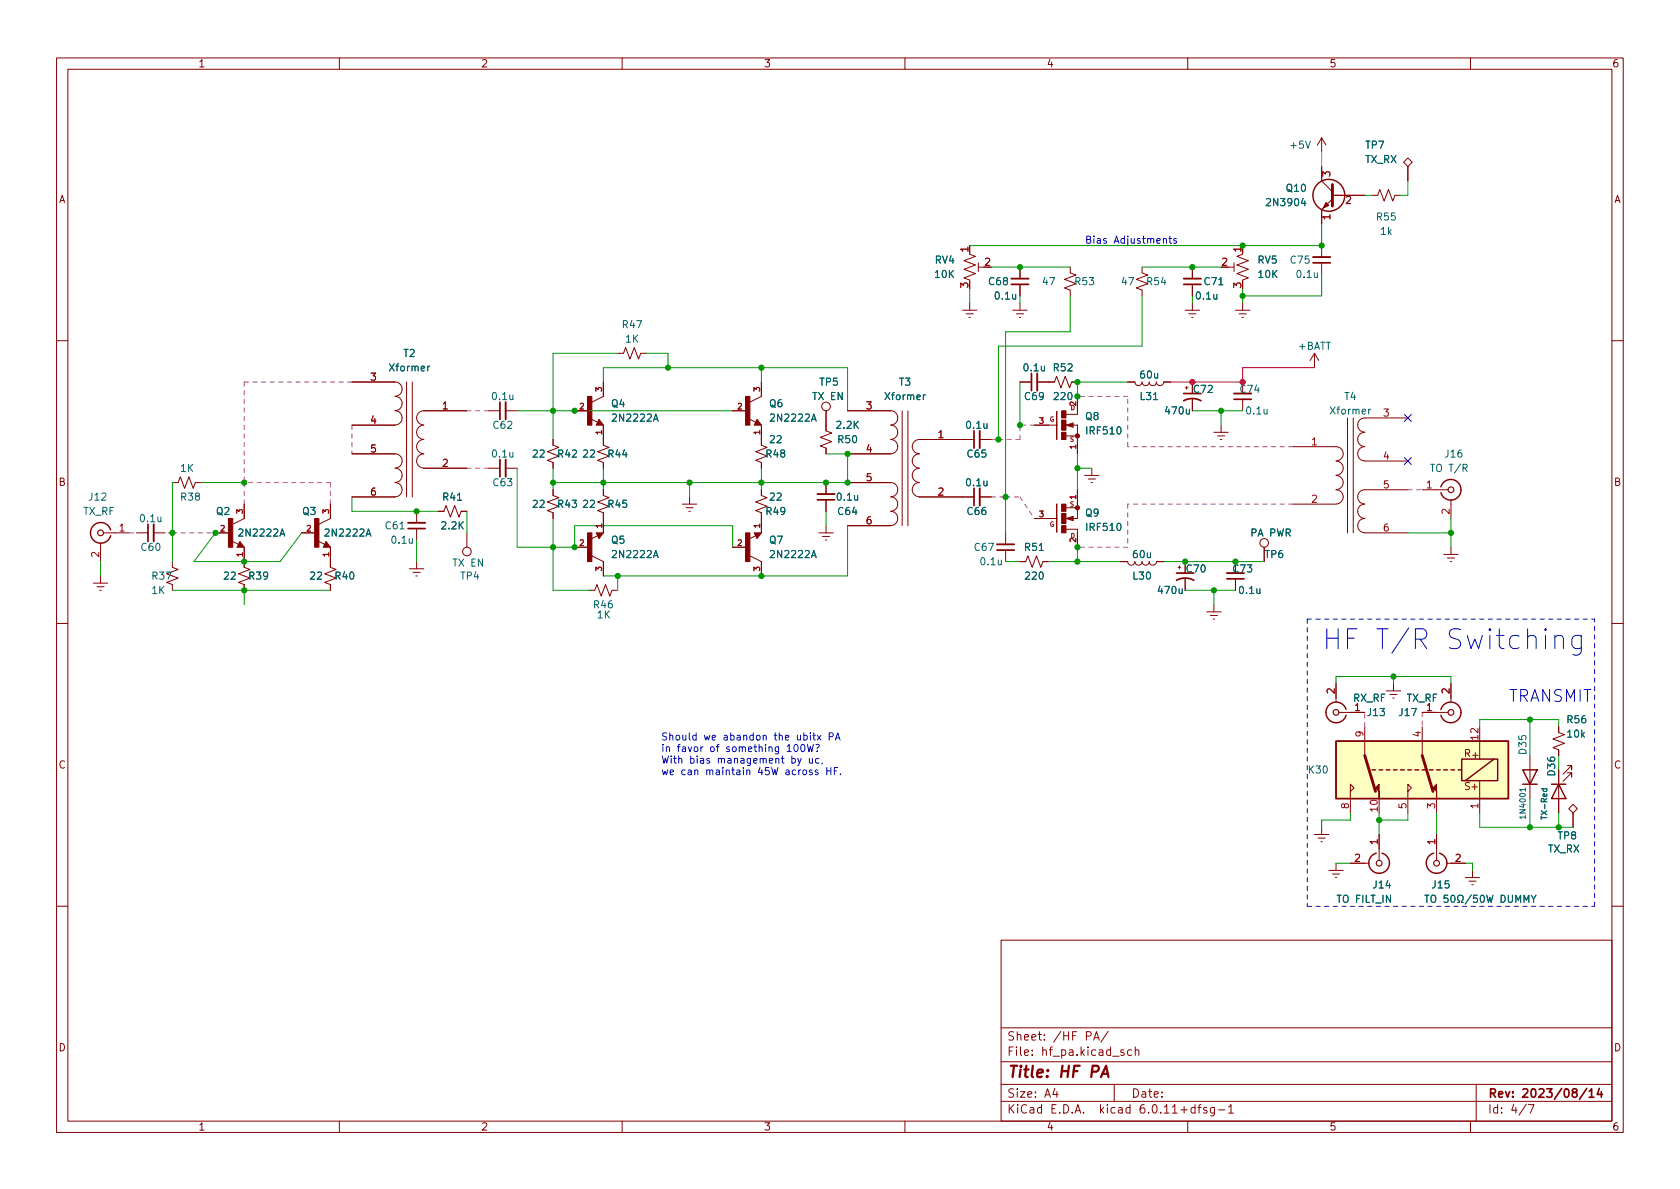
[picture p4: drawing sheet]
<svg xmlns="http://www.w3.org/2000/svg" width="297mm" height="210mm" viewBox="0 0 297 210" stroke-linecap="round" stroke-linejoin="round" font-family="sans-serif">
<g fill="none" stroke="#840000" stroke-width=".18">
<path d="M10 10.2h277v190.1h-277zM12 12.2h273v186.1h-273zM60 10.2v2M110 10.2v2M160 10.2v2M210 10.2v2M260 10.2v2M233.7 24.4v2.5M233.7 29.5v2.5l1.9 1.9M233.7 24.4l-.8 1.2M233.7 24.4l.7 1.2M235.6 35.2l-1.9 1.9v2.5"/>
<path d="M235.6 34.5h5.7M242.6 34.5h1l.4-1 .7 2.1 .8-2.1 .8 2.1 .3-1.1h1M248.2 28.7l.7-.8 .8 .8-.8 .8zM248.9 29.5v2.5M170.2 54.9h2.5M170.8 55.5h1.3M171.3 56.1h.3M171.4 45l1.1 .3-2.1 .8 2.1 .8-2.1 .7 2.1 .8-2.1 .7 1 .4v.3M171.4 43.4v1.3M171.4 53.6v1.3M173 46.5v1.5M173 47.2h1"/>
<path d="M179.1 54.9h2.5M179.7 55.5h1.3M180.2 56.1h.3M180.3 47.2v2.1M180.3 50.3v2M180.3 53.6v1.3M189.2 47.2v1.1l1 .3-2 .8 2 .8-2 .7 1 .4v1M201.9 47.2v1.1l1 .3-2 .8 2 .8-2 .7 1 .4v1M209.5 54.9h2.6M210.2 55.5h1.3M210.7 56.1h.2M210.8 47.2v2.1"/>
<path d="M210.8 50.3v2M210.8 53.6v1.3M217.2 47.2h1M218.2 46.5v1.5M218.4 54.9h2.6M219.1 55.5h1.2M219.6 56.1h.2M219.7 45l-1 .3 2 .8-2 .8 2 .7-2 .8 2 .7-1 .4v.3M219.7 43.4v1.3M219.7 53.6v1.3M233.7 43.4v2.1M233.7 46.5v2"/>
<path d="M10 60.2h2M62.2 67.6h7.6a1.26 1.26 0 0 1 1.3 1.2 1.26 1.26 0 0 1-1.3 1.3M62.2 75.2h7.6M69.8 70.1a1.27 1.27 0 0 1 1.3 1.3 1.27 1.27 0 0 1-1.3 1.2 1.26 1.26 0 0 1 1.3 1.3 1.26 1.26 0 0 1-1.3 1.3M71.9 67.6v20.3M72.9 67.6v20.3M74.9 75.2a1.27 1.27 0 0 0-1.2 1.2 1.27 1.27 0 0 0 1.2 1.3 1.26 1.26 0 0 0-1.2 1.3 1.26 1.26 0 0 0 1.2 1.2M82.5 72.6h-7.6a1.26 1.26 0 0 0-1.2 1.3 1.26 1.26 0 0 0 1.2 1.3M86.4 72.6h2M89.4 72.6h2M97.8 77.7v1l1 .4-2 .8 2 .7-2 .8 1 .4v1M101.6 72.6h2.5"/>
<path d="M104.4 74.1l1.3 .6M105.9 74.2l.8 1h-1.3zM106.7 75.2v3.5l1 .4-2 .8 2 .7-2 .8 1 .4v1M106.7 67.6v2.5l-2.1 1M109.2 62.5h1l.4-1 .8 2 .7-2 .8 2 .4-1h1M129.5 72.6h2.6M132.4 74.1l1.2 .6M133.9 74.2l.7 1h-1.3zM134.6 75.2v3.5l1 .4-2 .8 2 .7-2 .8 1 .4v1M134.6 67.6v2.5l-2 1M146 72.6v3.6l1.1 .4-2.1 .7 2.1 .8-2.1 .8 1 .3v1.1M149.9 72.6h7.6a1.26 1.26 0 0 1 1.2 1.3 1.26 1.26 0 0 1-1.2 1.3"/>
<path d="M157.5 75.2a1.27 1.27 0 0 1 1.2 1.2 1.27 1.27 0 0 1-1.2 1.3 1.26 1.26 0 0 1 1.2 1.3 1.26 1.26 0 0 1-1.2 1.2M159.5 72.6v20.4M160.5 72.6v20.4M172.2 77.7h-9.6a1.26 1.26 0 0 0-1.3 1.3 1.26 1.26 0 0 0 1.3 1.2M173.2 77.7h2.1M180.3 67.6h2.1M182.9 75.2h3.9M183.4 67.6h3l.4-1.1 .8 2.1 .7-2.1 .8 2.1 .4-1h1M188.5 75.2h2v5.1M188.5 77.1h2M188.5 75.2l1.2-.4v.8zM190.5 70.1v3.2h-2"/>
<path d="M199.4 67.6h1.3a.64 .64 0 0 0 .6 .6 .64 .64 0 0 0 .6-.6 .64 .64 0 0 0 .7 .6 .64 .64 0 0 0 .6-.6 .64 .64 0 0 0 .6 .6 .64 .64 0 0 0 .7-.6 .64 .64 0 0 0 .6 .6 .64 .64 0 0 0 .6-.6h1.3M209.5 68.6h.6M209.8 68.3v.5M210.8 67.6v2M210.8 70.6v2M214.6 76.4h2.6M215.3 77.1h1.2M215.8 77.7h.2M215.9 75.2v1.2M219.7 67.6v2M219.7 70.6v2M228.6 79h7.6a1.27 1.27 0 0 1 1.3 1.3 1.27 1.27 0 0 1-1.3 1.2 1.26 1.26 0 0 1 1.3 1.3 1.26 1.26 0 0 1-1.3 1.2"/>
<path d="M232.4 62.5l-.8 1.2M232.4 62.5v2.5M232.4 62.5l.8 1.2M238.3 73.9v20.3M239.3 73.9v20.3M241.3 79a1.26 1.26 0 0 0-1.2 1.2 1.26 1.26 0 0 0 1.2 1.3h7.6M241.3 76.4a1.26 1.26 0 0 0-1.2 1.3 1.26 1.26 0 0 0 1.2 1.3M248.9 73.9h-7.6a1.26 1.26 0 0 0-1.2 1.3 1.26 1.26 0 0 0 1.2 1.2M285 60.2h2M17.8 96v3.3M18.3 94.2h4.6M24.1 94.2h2.1"/>
<path d="M27.2 94.2h2M30.5 85.3h1l.4-1 .7 2.1 .8-2.1 .8 2.1 .3-1.1h1.1M30.5 99.3v1l1 .4-2 .8 2 .7-2 .8 1 .4v1M38.1 94.2h2.5M40.9 95.7l1.3 .6M42.4 95.8l.8 1h-1.3zM43.2 96.8v3.5l1 .4-2 .8 2 .7-2 .8 1 .4v1M43.2 89.1v2.6l-2.1 1M53.3 94.2h2.6M56.2 95.7l1.2 .6M57.7 95.8l.7 1h-1.3zM58.4 96.8v3.5l1 .4-2 .8 2 .7-2 .8 1 .4v1"/>
<path d="M58.4 89.1v2.6l-2 1M62.2 80.3h7.6a1.27 1.27 0 0 1 1.3 1.2 1.27 1.27 0 0 1-1.3 1.3 1.26 1.26 0 0 1 1.3 1.3 1.26 1.26 0 0 1-1.3 1.2M69.8 85.3a1.26 1.26 0 0 1 1.3 1.3 1.26 1.26 0 0 1-1.3 1.3h-7.6M73.7 90.4v2.1M73.7 93.5v2M73.7 99.3v1.3M74.9 80.3a1.26 1.26 0 0 0-1.2 1.2 1.26 1.26 0 0 0 1.2 1.3h7.6M77.5 90.4h1l.4-1 .7 2 .8-2 .8 2 .3-1h1M82.5 94.2v2.6M86.4 82.8h2M89.4 82.8h2M97.8 86.6v1l1 .4-2 .8 2 .7-2 .8 1 .4v1"/>
<path d="M101.6 96.8h2.5M104.6 98.3l2.1 1v2.5M105.4 94.2h1.3l-.8 1zM105.7 94.7l-1.3 .6M106.7 86.6v1l1 .4-2 .8 2 .7-2 .8 1 .4v3.5M120.6 89.1h2.6M121.3 89.8h1.3M121.8 90.4h.2M121.9 87.9v1.2M129.5 96.8h2.6M132.6 98.3l2 1v2.5M133.3 94.2h1.3l-.7 1z"/>
<path d="M133.6 94.7l-1.2 .6M134.6 86.6v1l1 .4-2 .8 2 .7-2 .8 1 .4v3.5M144.8 94.2h2.5M145.4 94.9h1.3M145.9 95.5h.3M146 85.3v2.1M146 88.4v2M146 93v1.2M149.9 85.3h7.6a1.27 1.27 0 0 1 1.2 1.3 1.27 1.27 0 0 1-1.2 1.3 1.26 1.26 0 0 1 1.2 1.2 1.26 1.26 0 0 1-1.2 1.3M149.9 80.3h7.6M149.9 93h7.6M157.5 90.4a1.26 1.26 0 0 1 1.2 1.3 1.26 1.26 0 0 1-1.2 1.2"/>
<path d="M162.6 85.3a1.26 1.26 0 0 0-1.3 1.3 1.26 1.26 0 0 0 1.3 1.3h9.6M162.6 80.3a1.27 1.27 0 0 0-1.3 1.2 1.27 1.27 0 0 0 1.3 1.3 1.26 1.26 0 0 0-1.3 1.3 1.26 1.26 0 0 0 1.3 1.2M173.2 87.9h2.1M177.8 94.2v2.1M177.8 97.3v2M180.3 99.3h1.1l.3-1 .8 2 .8-2 .7 2 .4-1h1M182.9 91.7h3.9M188.5 91.7l1.2-.4v.8zM188.5 89.8h2M188.5 93.6h2v3.2M190.5 86.6v5.1h-2M191.8 84.1h2.5"/>
<path d="M192.4 84.7h1.3M192.9 85.3h.3M193 82.8v1.3M198.1 99.3h1.3a.64 .64 0 0 0 .6 .6 .64 .64 0 0 0 .7-.6 .64 .64 0 0 0 .6 .6 .64 .64 0 0 0 .6-.6 .64 .64 0 0 0 .7 .6 .64 .64 0 0 0 .6-.6 .64 .64 0 0 0 .6 .6 .64 .64 0 0 0 .7-.6h1.2M209.5 99.3v2M218.4 99.3v2M223.5 96.8v2.5M228.6 89.1h7.6M236.2 84.1a1.27 1.27 0 0 1 1.3 1.2 1.27 1.27 0 0 1-1.3 1.3 1.26 1.26 0 0 1 1.3 1.3 1.26 1.26 0 0 1-1.3 1.2M241.3 89.1a1.27 1.27 0 0 0-1.2 1.3 1.27 1.27 0 0 0 1.2 1.3 1.26 1.26 0 0 0-1.2 1.2 1.26 1.26 0 0 0 1.2 1.3M241.3 94.2h7.6M248.9 86.6h-7.6a1.26 1.26 0 0 0-1.2 1.3 1.26 1.26 0 0 0 1.2 1.2"/>
<path d="M251.5 86.6h4.5M255.3 98h2.5M255.9 98.7h1.3M256.4 99.3h.3M256.5 88.4v3.3M256.5 96.8v1.2M10 110.2h2M16.5 103.1h2.5M17.1 103.8h1.3M17.7 104.4h.2M17.8 101.8v1.3M72.4 100.6h2.5"/>
<path d="M73 101.2h1.3M73.5 101.8h.3M104.1 104.4h1.1l.3-1 .8 2 .8-2 .7 2 .4-1h1M208.3 100.3h.5M208.5 100.1v.5M209.5 102.4v2M213.4 108.2h2.5M214 108.8h1.3M214.5 109.5h.3M214.6 106.9v1.3M218.4 102.4v2M285 110.2h2"/>
<path d="M236.2 120.9v3.3M236.7 126h4.6M238.8 139.9l.6-.6-.6-.6v5.1M241.3 128.5v5.1M245.1 122.2h2.5M245.7 122.8h1.3M246.3 123.4h.2M246.4 120.9v1.3M248.9 139.9l.7-.6-.7-.6v5.1M251.5 126h4.5M251.5 128.5v5.1M256.5 120.9v3.3"/>
<path d="M261.6 128.5v5.7M261.6 138v5.8M270.5 133.6v7.6M275.6 128.5v1l1 .4-2 .8 2 .7-2 .8 1 .4v1M275.6 136.1v7.7M277.1 135.4h.8v.7v-.7l-1.5 1.5M277.1 136.6h.8v.8v-.8l-1.5 1.6M232.4 147.6h2.5M233 148.2h1.3M233.6 148.8h.2M233.7 146.3v1.3M234.9 153.9h2.6"/>
<path d="M235.6 154.6h1.3M236.1 155.2h.2M236.2 152.6v1.3M238.8 152.6h3.3M243.8 141.2v2.6M243.8 147.6v4.5M254 141.2v2.6M254 147.6v4.5M255.8 152.6h3.3M259.1 155.2h2.5M259.7 155.8h1.3M260.2 156.5h.3"/>
<path d="M260.3 153.9v1.3M277.4 143l.7-.8 .8 .8-.8 .8zM278.1 143.8v2.5M10 160.2h2M177 166.3h108v32h-108zM285 160.2h2M60 198.3v2M110 198.3v2M160 198.3v2M177 194.8h108M177 191.8h108M177 187.8h108"/>
<path d="M177 181.8h108M182.5 186.5v.1M182.5 185.7v.1M184.6 183.8v.1M184.6 183v.1M190.4 182.4h-.8v1.5M197 191.8v3M200.1 185.7l-.5-.1-.2 .3v.4l.1 .3h.6M200.7 185.8l.2-.2 .4 .1 .1 .9M200.7 185.1v1.5M210 198.3v2M215.4 196.3h1.2"/>
<path d="M217.2 195.8l.4-.5v1.5M217.2 196.8h.9M260 198.3v2M261 191.8v6.5M270.2 195.3h1l-.6 1.5"/>
<circle cx="146" cy="71.9" r=".76"/>
<circle cx="82.5" cy="97.5" r=".76"/>
<circle cx="223.5" cy="96" r=".76"/>
</g>
<g fill="none" stroke="#840000" stroke-width=".3">
<path d="M178.8 50.3h3.1M209.3 50.3h3M232.2 46.5h3M88.4 71.1v3.1M172.2 76.2v3M182.4 66v3.1M189.6 75.1l-.5 .1 .5 .1M209.3 69.6h3M209.3 70.9a3.2 3.2 0 0 1 3 0M218.2 70.6h3M26.2 92.7v3.1M72.1 93.5h3.1"/>
<path d="M88.4 81.3v3M144.5 88.4h3.1M172.2 86.4v3M176.3 97.3h3M189.6 91.6l-.5 .1 .5 .1M208 101.3h3.1M208 102.6a3.2 3.2 0 0 1 3.1 0M216.9 102.4h3.1M280.6 192.5l-1.3 1.9M281 193l.4-.5v1.5M281 194h.8M282.8 192.5l-.4 1h.9"/>
<path d="M283.1 193v1"/>
</g>
<g fill="none" stroke="#840000" stroke-width=".33">
<path d="M178.8 49.3h3.1M209.3 49.3h3M232.2 45.5h3M89.4 71.1v3.1M173.2 76.2v3M183.4 66v3.1M218.2 69.6h3M27.2 92.7v3.1M72.1 92.5h3.1M89.4 81.3v3M144.5 87.4h3.1M173.2 86.4v3"/>
<path d="M176.3 96.3h3M216.9 101.3h3.1"/>
</g>
<g fill="none" stroke="#006464" stroke-width=".18">
<path d="M230.4 35.1l-.3 .9h.8M230.7 35.5v.9M230.8 25l.5 1.2 .4-1.2M179 52l.1 .8 .3 .1 .2-.1M179.6 52v.9M214.6 52l.1 .8 .3 .1 .1-.1M215.1 52v.9M215.5 50.4h.7M232.4 48.2v.8l.3 .1 .2-.1M232.9 48.2v.9M75.6 64.7v.9M76 64.7l-.4 .3"/>
<path d="M90.1 69.8l.1 .8 .3 .1 .2-.1M90.1 80l.1 .8h.3l.2-.1M90.7 69.8v.9M90.7 80v.8M115.5 74.5l.5-1.3 .4 1.3M115.6 74.1h.7M143.5 74.5l.4-1.3 .4 1.3M143.6 74.1h.6M163.3 69.8v.9M163.6 69.8l-.3 .3M174 74.9v.8l.3 .1 .2-.2M174.5 74.9v.9"/>
<path d="M184.1 64.7l.1 .8 .3 .1 .2-.1M184.7 64.7v.9M197.7 75.5h.1a.68 .68 0 0 1 .4 .6 .68 .68 0 0 1-.4 .6 .84 .84 0 0 1-.1-1.2zM204 70.7h.7M209.8 72.4v.8h.3l.2-.1M210.3 72.4v.8M223.5 72.4l.1 .8h.3l.1-.1M224 72.4v.8M242 72.4v.8M242.4 72.4l-.4 .2M27.9 91.4l.1 .8 .3 .1 .2-.2M28.5 91.4v.9"/>
<path d="M49.5 94.8l.4-1.3 .4 1.3M49.6 94.4h.6M64.7 94.8l.5-1.3 .4 1.3M64.8 94.4h.7M70.7 93.5h.8M72.4 95.2v.8l.3 .1 .2-.1M72.9 95.2v.9M80.9 88.5h.7M115.5 98.6l.5-1.3 .4 1.3M115.6 98.2h.7M143.5 98.6l.4-1.3 .4 1.3M143.6 98.2h.6"/>
<path d="M151.1 87.6l.1 .8 .3 .1 .1-.2M151.6 87.6v.9M174 85.1v.8h.3l.2-.1M174.5 85.1v.8M176.5 99l.1 .8 .3 .1 .1-.1M177 99v.9M183.8 97.3h.7M197.6 92.7l.2-.2a.68 .68 0 0 1 .4 .7 .68 .68 0 0 1-.4 .6l-.2-.1-.1-.4zM208.5 104.1v.8l.3 .1 .2-.2M209 104.1v.9M222.2 104.1l.1 .8 .3 .1 .2-.2M222.8 104.1v.9"/>
<path d="M269.7 139.6h-1l.3 .3M269.7 139.3v.6M272.5 139.5h1M272.9 139.5l-.1 .3 .2 .2 .5-.1v-.4M251.9 158.3h.8M252.3 158.3v1.3M253.1 158.5l.2-.2a.43 .43 0 0 1 .6 .4v.4a.42 .42 0 0 1-.5 .5 .42 .42 0 0 1-.4-.5zM256 158.3h-.6l-.1 .6 .2-.1h.4l.1 .2v.5l-.2 .1-.5-.1M256.6 158.4l.2-.1a.68 .68 0 0 1 .5 .6 .68 .68 0 0 1-.5 .7l-.2-.1-.1-.4zM257.7 159.6h.3v-.3a.54 .54 0 0 1-.2-.7 .54 .54 0 0 1 .7-.2 .58 .58 0 0 1-.1 .9v.3h.3M260.1 158.2l-1 1.7M261.2 158.3h-.6l-.1 .6 .2-.1h.4l.1 .2v.5l-.2 .1-.5-.1"/>
<path d="M261.8 158.4l.2-.1a.68 .68 0 0 1 .5 .6 .68 .68 0 0 1-.5 .7l-.2-.1-.1-.4zM262.9 158.3l.3 1.3 .2-.9 .3 .9 .3-1.3"/>
</g>
<g fill="#840000" stroke="#840000" stroke-width=".18">
<path d="M187.7 76.4h.8v1.3h-.8z"/>
<path d="M187.7 74.3h.8v1.8h-.8z"/>
<path d="M187.7 72.6h.8v1.3h-.8z"/>
<path d="M55.6 91.7h.8v5.1h-.8z"/>
<path d="M187.7 89.1h.8v1.3h-.8z"/>
<path d="M187.7 90.8h.8v1.8h-.8z"/>
<path d="M187.7 93h.8v1.2h-.8z"/>
<path d="M131.8 94.2h.8v5.1h-.8z"/>
<path d="M253.4 139.3l.6-.6v2.5v-1.3z"/>
<path d="M243.2 139.3l.6-.6v2.5v-1.3z"/>
<path d="M103.9 70.1h.7v5.1h-.7z"/>
<path d="M234.4 35.8l.5 .5-1 .5z"/>
<path d="M40.4 91.7h.7v5.1h-.7z"/>
<path d="M103.9 94.2h.7v5.1h-.7z"/>
<path d="M131.8 70.1h.8v5.1h-.8z"/>
</g>
<g fill="none" stroke="#840000" stroke-width=".25">
<path d="M105.9 74.7l.1 .2h-.3l.2-.5 .5 .7h-.7M133.9 74.7l.1 .2h-.4l.3-.5 .5 .7h-.8M186.8 72.8v4.9M19.6 93.7a1.81 1.81 0 0 0-2.8-.9 1.81 1.81 0 0 0 0 2.9 1.81 1.81 0 0 0 2.8-1M42.4 96.3l.1 .2h-.3l.2-.5 .5 .6h-.7M57.7 96.3l.1 .2h-.4l.3-.5 .5 .6h-.8M105.7 94.4h.7l-.5 .6-.2-.5h.3l-.1 .2M133.6 94.4h.8l-.5 .6-.3-.5h.4l-.1 .2M186.8 89.1v5M254.8 86.1a1.81 1.81 0 0 1 2.8-1 1.81 1.81 0 0 1 0 3 1.81 1.81 0 0 1-2.8-1M236.2 131.1h30.5v10.1h-30.5zM238 125.5a1.81 1.81 0 0 0-2.8-1 1.81 1.81 0 0 0 0 3 1.81 1.81 0 0 0 2.8-1"/>
<path d="M242.6 136.1h.6M243.8 136.1h.7M245.1 136.1h.6M246.4 136.1h.6M247.6 136.1h.7M248.9 136.1h.7M250.2 136.1h.6M251.5 136.1h.6M252.7 136.1h.7M254 136.1h.6M254.8 125.5a1.81 1.81 0 0 1 2.8-1 1.81 1.81 0 0 1 0 3 1.81 1.81 0 0 1-2.8-1M255.3 136.1h.6"/>
<path d="M256.5 136.1h.7M257.8 136.1h.6M258.4 134.2h6.4v3.8h-6.4zM264.2 134.2l-5.1 3.8M269.2 136.1h2.6l-1.3 2.6zM269.2 138.7h2.6M274.3 138.7h2.6M275.6 138.7l1.3 2.5h-2.6zM243.3 150.9a1.81 1.81 0 0 0-.9 2.8 1.81 1.81 0 0 0 2.9 0 1.81 1.81 0 0 0-1-2.8M254.5 150.9a1.81 1.81 0 0 1 1 2.8 1.81 1.81 0 0 1-3 0 1.81 1.81 0 0 1 1-2.8"/>
<circle cx="234.9" cy="34.5" r="2.82"/>
</g>
<g fill="none" stroke="#840000" stroke-width=".41">
<circle cx="190.5" cy="77.1" r=".25"/>
<circle cx="190.5" cy="89.8" r=".25"/>
</g>
<g fill="none" stroke="#840000" stroke-width=".2">
<circle cx="17.8" cy="94.2" r=".51"/>
<circle cx="256.5" cy="86.6" r=".51"/>
<circle cx="236.2" cy="126" r=".51"/>
<circle cx="256.5" cy="126" r=".51"/>
<circle cx="243.8" cy="152.6" r=".51"/>
<circle cx="254" cy="152.6" r=".51"/>
</g>
<path d="M236.2 131.1h30.5v10.1h-30.5z" fill="#ffffc2" stroke="#ffffc2" stroke-width=".18"/>
<path d="M235.6 32.6v3.8M241.3 133.6l1.9 6.3M251.5 133.6l1.9 6.3" fill="none" stroke="#840000" stroke-width=".51"/>
<path d="M233.9 31.2v-.8l.5 .4 .1-.4h.5l.1 .2-.1 .6M235.1 38.3h-1.2l.3 .4M238.1 34.9l.5-.2 .2 .4-.8 .9h.8" fill="none" stroke="#a90000" stroke-width=".18"/>
<path d="M208 42.2h-.3l-.2 .2 .1 .1 .4 .2v.3h-.5M279.6 112.4v2.8a.95 .95 0 0 1-1.5 .5M279.6 112.5l-.3-.1h-.7l-.5 .3-.2 .3v1l.4 .5 .3 .2h.7l.3-.2M123.1 130.1l-.4-.1-.2 .3 .1 .5h.5M123.1 129.6v1.3M124.3 132.1l-.4 .2M132 136.3l.2-.1h.3l.1 .8M134.9 130.1l.2-.1 .3 .1 .1 .8M137.7 132.1v1l-.3 .2h-.3M137.7 132.1h-.4l-.2 .2 .1 .5h.5M138.1 134.1h.5M138.3 133.7v1.1l.3 .2" fill="none" stroke="#0000c2" stroke-width=".18"/>
<path d="M231.1 109.5v50.8M231.1 109.5h50.8M231.1 160.3h50.8M281.9 160.3v-50.8" fill="none" stroke="#0000c2" stroke-width=".18" stroke-dasharray=".8 .8"/>
<g fill="none" stroke="#009600" stroke-width=".18">
<path d="M233.7 39.6v3.8h-62.3M241.3 34.5h1.3M248.9 32v2.5h-1.3M171.4 51v2.6M175.3 47.2h13.9M180.3 52.3v1.3M189.2 52.3v6.4h-11.4v35.5M201.9 52.3v8.9h-25.4v16.5M201.9 47.2h14M219.7 51v2.6M233.7 48.5v3.8h-14M91.4 72.6h38.1"/>
<path d="M106.7 67.6v-2.6h43.2v7.6M109.2 62.5h-11.4v15.2M114.3 62.5h3.8v2.5M134.6 65v2.6M180.3 67.6v7.6M199.4 67.6h-8.9v2.5M210.8 72.6h8.9M215.9 72.6v2.6M17.8 99.3v2.5M30.5 85.3v14M35.6 85.3h7.6M38.1 94.2l-3.8 5.1h15.2l3.8-5.1"/>
<path d="M62.2 87.9v2.5h15.3M73.7 95.5v3.8M82.5 90.4v3.8M91.4 82.8v14h10.2v-3.8h27.9v3.8M97.8 82.8v3.8M97.8 91.7v12.7h6.3M106.7 82.8v3.8M121.9 85.3v2.6M134.6 82.8v3.8M146 80.3h3.9v5h-52.1M146 90.4v2.6M149.9 93v8.8h-43.2"/>
<path d="M177.8 99.3h2.5M185.4 99.3h12.7M190.5 80.3v6.3M190.5 96.8v2.5M190.5 82.8h2.5M205.7 99.3h17.8M248.9 94.2h7.6M256.5 91.7v5.1M30.5 104.4h27.9M43.2 104.4v2.5M109.2 101.8v2.6M209.5 104.4h8.9"/>
<path d="M214.6 104.4v2.5M246.4 119.6v1.3M236.2 120.9v-1.3h20.3v1.3M261.6 128.5v-1.3h14v1.3M270.5 127.2v6.4M275.6 133.6v2.5M236.2 152.6h2.6M238.8 143.8v1.2h-5.1v1.3M243.8 143.8v3.8M248.9 143.8v1.2h-5.1M254 143.8v3.8M259.1 152.6h1.2v1.3"/>
<path d="M261.6 143.8v2.5h16.5M270.5 141.2v5.1M275.6 143.8v2.5"/>
</g>
<g fill="none" stroke="#c200c2" stroke-width=".18" stroke-dasharray=".8 .8">
<path d="M43.2 67.6v17.7M62.2 75.2v5.1M62.2 67.6h-19M82.5 72.6h3.9M175.3 77.7h1.2M176.5 77.7h3.8M180.3 77.7v-2.5M182.9 75.2h-2.6M199.4 70.1h-8.9M199.4 79v-8.9M228.6 79h-29.2M22.9 94.2h1.2"/>
<path d="M30.5 94.2h7.6M30.5 94.2h-1.3M43.2 85.3v3.8M58.4 89.1v-3.8M58.4 85.3h-15.2M82.5 82.8h3.9M175.3 87.9h2.5M177.8 87.9h2.5M180.3 87.9l2.6 3.8M199.4 96.8h-8.9M199.4 89.1v7.7M228.6 89.1h-29.2"/>
<path d="M248.9 86.6h2.6M241.3 128.5v-2.5M251.5 126v2.5"/>
</g>
<path d="M232.4 65h-12.7v2.6h-12.7" fill="none" stroke="#f00" stroke-width=".18"/>
<path d="M233.7 26.9v2.6" fill="none" stroke="#f90" stroke-width=".18"/>
<path d="M248.3 73.3l1.2 1.2M249.5 73.3l-1.2 1.2M248.3 80.9l1.2 1.2M249.5 80.9l-1.2 1.2" fill="none" stroke="#000084" stroke-width=".18"/>
<g fill="#009600" stroke="#009600" stroke-width=".18">
<circle cx="233.7" cy="43.4" r=".46"/>
<circle cx="219.7" cy="43.4" r=".46"/>
<circle cx="219.7" cy="52.3" r=".46"/>
<circle cx="180.3" cy="47.2" r=".46"/>
<circle cx="210.8" cy="47.2" r=".46"/>
<circle cx="214.6" cy="104.4" r=".46"/>
<circle cx="270.5" cy="127.2" r=".46"/>
<circle cx="215.9" cy="72.6" r=".46"/>
<circle cx="246.4" cy="119.6" r=".46"/>
<circle cx="243.8" cy="145" r=".46"/>
<circle cx="256.5" cy="94.2" r=".46"/>
<circle cx="190.5" cy="82.8" r=".46"/>
<circle cx="180.3" cy="75.2" r=".46"/>
<circle cx="176.5" cy="77.7" r=".46"/>
<circle cx="177.8" cy="87.9" r=".46"/>
<circle cx="190.5" cy="96.8" r=".46"/>
<circle cx="190.5" cy="99.3" r=".46"/>
<circle cx="209.5" cy="99.3" r=".46"/>
<circle cx="218.4" cy="99.3" r=".46"/>
<circle cx="190.5" cy="70.1" r=".46"/>
<circle cx="190.5" cy="67.6" r=".46"/>
<circle cx="270.5" cy="146.3" r=".46"/>
<circle cx="275.6" cy="146.3" r=".46"/>
<circle cx="134.6" cy="85.3" r=".46"/>
<circle cx="97.8" cy="72.6" r=".46"/>
<circle cx="97.8" cy="96.8" r=".46"/>
<circle cx="101.6" cy="96.8" r=".46"/>
<circle cx="106.7" cy="85.3" r=".46"/>
<circle cx="101.6" cy="72.6" r=".46"/>
<circle cx="118.1" cy="65" r=".46"/>
<circle cx="121.9" cy="85.3" r=".46"/>
<circle cx="97.8" cy="85.3" r=".46"/>
<circle cx="73.7" cy="90.4" r=".46"/>
<circle cx="149.9" cy="85.3" r=".46"/>
<circle cx="149.9" cy="80.3" r=".46"/>
<circle cx="134.6" cy="101.8" r=".46"/>
<circle cx="134.6" cy="65" r=".46"/>
<circle cx="109.2" cy="101.8" r=".46"/>
<circle cx="146" cy="85.3" r=".46"/>
<circle cx="38.1" cy="94.2" r=".46"/>
<circle cx="43.2" cy="85.3" r=".46"/>
<circle cx="43.2" cy="99.3" r=".46"/>
<circle cx="43.2" cy="104.4" r=".46"/>
<circle cx="30.5" cy="94.2" r=".46"/>
</g>
<g fill="#f00" stroke="#f00" stroke-width=".18">
<circle cx="210.8" cy="67.6" r=".46"/>
<circle cx="219.7" cy="67.6" r=".46"/>
</g>
<g font-size="4.9" fill="#0000c2">
<text x="233.7" y="114.9">HF T/R</text>
<text x="255.8" y="114.9">Switching</text>
</g>
<text font-size="2.9" fill="#0000c2" x="266.7" y="124.1">TRANSMIT</text>
<g font-size="2.8" fill="#840000">
<text x="178" y="191.2">Title:</text>
<text x="187.3" y="191.2">HF PA</text>
</g>
<g font-size="2.1" fill="#840000">
<text x="178" y="184.5">Sheet:</text>
<text x="186.2" y="184.5">/HF</text>
<text x="191.9" y="184.5">PA/</text>
<text x="178" y="187.2">File:</text>
<text x="184.4" y="187.2">hf_pa.kicad_sch</text>
<text x="178" y="197.4">KiCad</text>
<text x="178" y="194.6">Size:</text>
<text x="184.7" y="194.6">A4</text>
<text x="185.7" y="197.4">E.D.A.</text>
<text x="194.6" y="197.4">kicad</text>
<text x="200" y="194.6">Date:</text>
<text x="201.8" y="197.4">6.0.11+dfsg-1</text>
<text x="263" y="194.6">Rev:</text>
<text x="263" y="197.4">Id:</text>
<text x="267.1" y="197.4">4/7</text>
<text x="269.1" y="194.6">2023/08/14</text>
</g>
<g font-size="1.8" fill="#840000">
<text x="35" y="12.3">1</text>
<text x="85" y="12.3">2</text>
<text x="135" y="12.3">3</text>
<text x="185" y="12.3">4</text>
<text x="235" y="12.3">5</text>
<text x="285" y="12.3">6</text>
<text x="10.4" y="36.3">A</text>
<text x="285.4" y="36.3">A</text>
<text x="10.3" y="86.3">B</text>
<text x="285.3" y="86.3">B</text>
<text x="10.3" y="136.3">C</text>
<text x="258.7" y="134.2">R+</text>
<text x="285.3" y="136.3">C</text>
<text x="258.8" y="140.1">S+</text>
<text x="10.3" y="186.3">D</text>
<text x="285.3" y="186.3">D</text>
<text x="35" y="200.3">1</text>
<text x="85" y="200.3">2</text>
<text x="135" y="200.3">3</text>
<text x="185" y="200.3">4</text>
<text x="235" y="200.3">5</text>
<text x="285" y="200.3">6</text>
</g>
<g font-size="1.8" fill="#006464">
<text x="227.9" y="26.7">+5V</text>
<text x="241.3" y="26.7">TP7</text>
<text x="241.3" y="29.2">TX_RX</text>
<text x="227.2" y="34.3">Q10</text>
<text x="223.6" y="36.8">2N3904</text>
<text x="243.2" y="39.4">R55</text>
<text x="243.9" y="41.9">1k</text>
<text x="165.2" y="47">RV4</text>
<text x="222.3" y="47">RV5</text>
<text x="227.9" y="47">C75</text>
<text x="165.1" y="49.5">10K</text>
<text x="174.6" y="50.8">C68</text>
<text x="175.6" y="53.3">0.1u</text>
<text x="184.1" y="50.8">47</text>
<text x="189.8" y="50.8">R53</text>
<text x="198.1" y="50.8">47</text>
<text x="202.5" y="50.8">R54</text>
<text x="211.2" y="53.3">0.1u</text>
<text x="212.7" y="50.8">C71</text>
<text x="222.3" y="49.5">10K</text>
<text x="229" y="49.5">0.1u</text>
<text x="109.8" y="58.4">R47</text>
<text x="71.2" y="63.5">T2</text>
<text x="110.4" y="61">1K</text>
<text x="229.4" y="62.2">+BATT</text>
<text x="68.6" y="66">Xformer</text>
<text x="86.7" y="71.1">0.1u</text>
<text x="143.5" y="71.1">TX EN</text>
<text x="144.8" y="68.6">TP5</text>
<text x="156.2" y="71.1">Xformer</text>
<text x="158.9" y="68.6">T3</text>
<text x="180.7" y="66">0.1u</text>
<text x="181" y="71.1">C69</text>
<text x="186" y="66">R52</text>
<text x="186.1" y="71.1">220</text>
<text x="201.3" y="67.3">60u</text>
<text x="201.4" y="71.1">L31</text>
<text x="210.8" y="69.9">C72</text>
<text x="219.1" y="69.9">C74</text>
<text x="237.6" y="71.1">T4</text>
<text x="87" y="76.2">C62</text>
<text x="108" y="72.4">Q4</text>
<text x="108" y="74.9">2N2222A</text>
<text x="135.9" y="72.4">Q6</text>
<text x="135.9" y="74.9">2N2222A</text>
<text x="147.6" y="76.2">2.2K</text>
<text x="170.6" y="76.2">0.1u</text>
<text x="191.8" y="74.7">Q8</text>
<text x="191.8" y="77.2">IRF510</text>
<text x="205.7" y="73.7">470u</text>
<text x="220.1" y="73.7">0.1u</text>
<text x="235" y="73.7">Xformer</text>
<text x="31.8" y="83.8">1K</text>
<text x="86.7" y="81.3">0.1u</text>
<text x="94" y="81.3">22</text>
<text x="98.4" y="81.3">R42</text>
<text x="102.9" y="81.3">22</text>
<text x="107.3" y="81.3">R44</text>
<text x="135.2" y="81.3">R48</text>
<text x="135.9" y="78.7">22</text>
<text x="147.9" y="78.7">R50</text>
<text x="170.8" y="81.3">C65</text>
<text x="252.7" y="83.8">TO T/R</text>
<text x="255.3" y="81.3">J16</text>
<text x="15.5" y="88.9">J12</text>
<text x="31.8" y="88.9">R38</text>
<text x="78.1" y="88.9">R41</text>
<text x="87" y="86.4">C63</text>
<text x="135.9" y="88.9">22</text>
<text x="147.7" y="88.9">0.1u</text>
<text x="170.6" y="86.4">0.1u</text>
<text x="14.7" y="91.4">TX_RF</text>
<text x="24.5" y="92.7">0.1u</text>
<text x="38.1" y="91.4">Q2</text>
<text x="41.9" y="95.3">2N2222A</text>
<text x="53.3" y="91.4">Q3</text>
<text x="57.2" y="95.3">2N2222A</text>
<text x="67.9" y="94">C61</text>
<text x="77.8" y="94">2.2K</text>
<text x="94" y="90.2">22</text>
<text x="98.4" y="90.2">R43</text>
<text x="102.9" y="90.2">22</text>
<text x="107.3" y="90.2">R45</text>
<text x="135.2" y="91.4">R49</text>
<text x="147.9" y="91.4">C64</text>
<text x="170.8" y="91.4">C66</text>
<text x="191.8" y="91.7">Q9</text>
<text x="191.8" y="94.3">IRF510</text>
<text x="221" y="95.3">PA PWR</text>
<text x="24.7" y="97.8">C60</text>
<text x="69" y="96.5">0.1u</text>
<text x="79.9" y="100.6">TX EN</text>
<text x="108" y="96.5">Q5</text>
<text x="108" y="99.1">2N2222A</text>
<text x="135.9" y="96.5">Q7</text>
<text x="135.9" y="99.1">2N2222A</text>
<text x="172.1" y="97.8">C67</text>
<text x="173.1" y="100.3">0.1u</text>
<text x="181" y="97.8">R51</text>
<text x="200.1" y="99.1">60u</text>
<text x="209.6" y="101.6">C70</text>
<text x="217.8" y="101.6">C73</text>
<text x="223.5" y="99.1">TP6</text>
<text x="26.7" y="102.9">R37</text>
<text x="26.7" y="105.4">1K</text>
<text x="39.4" y="102.9">22</text>
<text x="43.8" y="102.9">R39</text>
<text x="54.6" y="102.9">22</text>
<text x="59" y="102.9">R40</text>
<text x="81.3" y="102.9">TP4</text>
<text x="104.8" y="108">R46</text>
<text x="181" y="102.9">220</text>
<text x="200.1" y="102.9">L30</text>
<text x="204.5" y="105.4">470u</text>
<text x="218.8" y="105.4">0.1u</text>
<text x="105.4" y="109.7">1K</text>
<text x="239.1" y="124.5">RX_RF</text>
<text x="248.6" y="124.5">TX_RF</text>
<text x="241.6" y="127">J13</text>
<text x="247.2" y="127">J17</text>
<text x="276.9" y="128.3">R56</text>
<text x="276.9" y="130.8">10k</text>
<text x="231.1" y="137.2">K30</text>
<text x="270.3" y="133.6" transform="rotate(-90 270.3 133.6)">D35</text>
<text x="275.3" y="137.4" transform="rotate(-90 275.3 137.4)">D36</text>
<text x="275.3" y="148.8">TP8</text>
<text x="273.6" y="151.1">TX_RX</text>
<text x="236.2" y="160">TO FILT_IN</text>
<text x="242.6" y="157.5">J14</text>
<text x="253" y="157.5">J15</text>
<text x="265.3" y="160">DUMMY</text>
</g>
<g font-size="1.8" fill="#a90000">
<text x="236" y="39" transform="rotate(-90 236 39)">1</text>
<text x="171.2" y="44.7" transform="rotate(-90 171.2 44.7)">1</text>
<text x="173.9" y="47">2</text>
<text x="215.9" y="47">2</text>
<text x="219.5" y="44.7" transform="rotate(-90 219.5 44.7)">1</text>
<text x="171.2" y="51.1" transform="rotate(-90 171.2 51.1)">3</text>
<text x="219.5" y="51.1" transform="rotate(-90 219.5 51.1)">3</text>
<text x="65.4" y="67.3">3</text>
<text x="65.4" y="74.9">4</text>
<text x="78.1" y="72.4">1</text>
<text x="153" y="72.4">3</text>
<text x="165.7" y="77.5">1</text>
<text x="244.4" y="73.7">3</text>
<text x="65.4" y="80">5</text>
<text x="78.1" y="82.5">2</text>
<text x="153" y="80">4</text>
<text x="231.7" y="78.7">1</text>
<text x="244.4" y="81.3">4</text>
<text x="65.4" y="87.6">6</text>
<text x="153" y="85.1">5</text>
<text x="165.7" y="87.6">2</text>
<text x="231.7" y="88.9">2</text>
<text x="244.4" y="86.4">5</text>
<text x="252" y="86.4">1</text>
<text x="20.9" y="94">1</text>
<text x="153" y="92.7">6</text>
<text x="244.4" y="94">6</text>
<text x="256.3" y="91.1" transform="rotate(-90 256.3 91.1)">2</text>
<text x="17.5" y="98.7" transform="rotate(-90 17.5 98.7)">2</text>
<text x="236" y="122.8" transform="rotate(-90 236 122.8)">2</text>
<text x="239.3" y="125.7">1</text>
<text x="252" y="125.7">1</text>
<text x="256.3" y="122.8" transform="rotate(-90 256.3 122.8)">2</text>
<text x="241" y="130.5" transform="rotate(-90 241 130.5)">9</text>
<text x="251.2" y="130.5" transform="rotate(-90 251.2 130.5)">4</text>
<text x="261.4" y="131.1" transform="rotate(-90 261.4 131.1)">12</text>
<text x="238.5" y="143.2" transform="rotate(-90 238.5 143.2)">8</text>
<text x="243.6" y="143.8" transform="rotate(-90 243.6 143.8)">10</text>
<text x="248.7" y="143.2" transform="rotate(-90 248.7 143.2)">5</text>
<text x="253.7" y="143.2" transform="rotate(-90 253.7 143.2)">3</text>
<text x="261.4" y="143.2" transform="rotate(-90 261.4 143.2)">1</text>
<text x="243.6" y="149.5" transform="rotate(-90 243.6 149.5)">1</text>
<text x="253.7" y="149.5" transform="rotate(-90 253.7 149.5)">1</text>
<text x="239.3" y="152.4">2</text>
<text x="257.1" y="152.4">2</text>
</g>
<g font-size="1.8" fill="#0000c2">
<text x="191.8" y="43.1">Bias</text>
<text x="196.9" y="43.1">Adjustments</text>
<text x="116.8" y="130.9">Should</text>
<text x="124.4" y="130.9">we</text>
<text x="128" y="130.9">abandon</text>
<text x="137.1" y="130.9">the</text>
<text x="141.2" y="130.9">ubitx</text>
<text x="147" y="130.9">PA</text>
<text x="116.8" y="133">in</text>
<text x="116.8" y="135">With</text>
<text x="116.8" y="137.1">we</text>
<text x="119.7" y="133">favor</text>
<text x="120.4" y="137.1">can</text>
<text x="121.9" y="135">bias</text>
<text x="124.9" y="137.1">maintain</text>
<text x="125.6" y="133">of</text>
<text x="126.9" y="135">management</text>
<text x="128.6" y="133">something</text>
<text x="134.2" y="137.1">45W</text>
<text x="139.2" y="137.1">across</text>
<text x="139.5" y="133">100W?</text>
<text x="140.1" y="135">by</text>
<text x="143.3" y="135">uc,</text>
<text x="146.6" y="137.1">HF.</text>
</g>
<g font-size="1.4" fill="#a90000">
<text x="106.4" y="69.4" transform="rotate(-90 106.4 69.4)">3</text>
<text x="134.4" y="69.4" transform="rotate(-90 134.4 69.4)">3</text>
<text x="190.2" y="71.9" transform="rotate(-90 190.2 71.9)">2</text>
<text x="102.3" y="72.4">2</text>
<text x="106.4" y="77" transform="rotate(-90 106.4 77)">1</text>
<text x="130.2" y="72.4">2</text>
<text x="134.4" y="77" transform="rotate(-90 134.4 77)">1</text>
<text x="183.6" y="74.9">3</text>
<text x="190.2" y="79.5" transform="rotate(-90 190.2 79.5)">1</text>
<text x="190.2" y="88.4" transform="rotate(-90 190.2 88.4)">1</text>
<text x="38.8" y="94">2</text>
<text x="42.9" y="91" transform="rotate(-90 42.9 91)">3</text>
<text x="54" y="94">2</text>
<text x="58.2" y="91" transform="rotate(-90 58.2 91)">3</text>
<text x="106.4" y="93.5" transform="rotate(-90 106.4 93.5)">1</text>
<text x="134.4" y="93.5" transform="rotate(-90 134.4 93.5)">1</text>
<text x="183.6" y="91.4">3</text>
<text x="42.9" y="98.6" transform="rotate(-90 42.9 98.6)">1</text>
<text x="58.2" y="98.6" transform="rotate(-90 58.2 98.6)">1</text>
<text x="102.3" y="96.5">2</text>
<text x="106.4" y="101.1" transform="rotate(-90 106.4 101.1)">3</text>
<text x="130.2" y="96.5">2</text>
<text x="134.4" y="101.1" transform="rotate(-90 134.4 101.1)">3</text>
<text x="190.2" y="96.1" transform="rotate(-90 190.2 96.1)">2</text>
</g>
<g font-size="1.4" fill="#006464">
<text x="270" y="145" transform="rotate(-90 270 145)">1N4001</text>
<text x="273.9" y="145" transform="rotate(-90 273.9 145)">TX-Red</text>
</g>
<g font-size="1.1" fill="#840000">
<text x="185.5" y="74.8">G</text>
<text x="189.2" y="72.8">D</text>
<text x="189.1" y="78.4">S</text>
<text x="189.1" y="89.8">S</text>
<text x="185.5" y="93.4">G</text>
<text x="189.2" y="95.4">D</text>
</g>
</svg>
